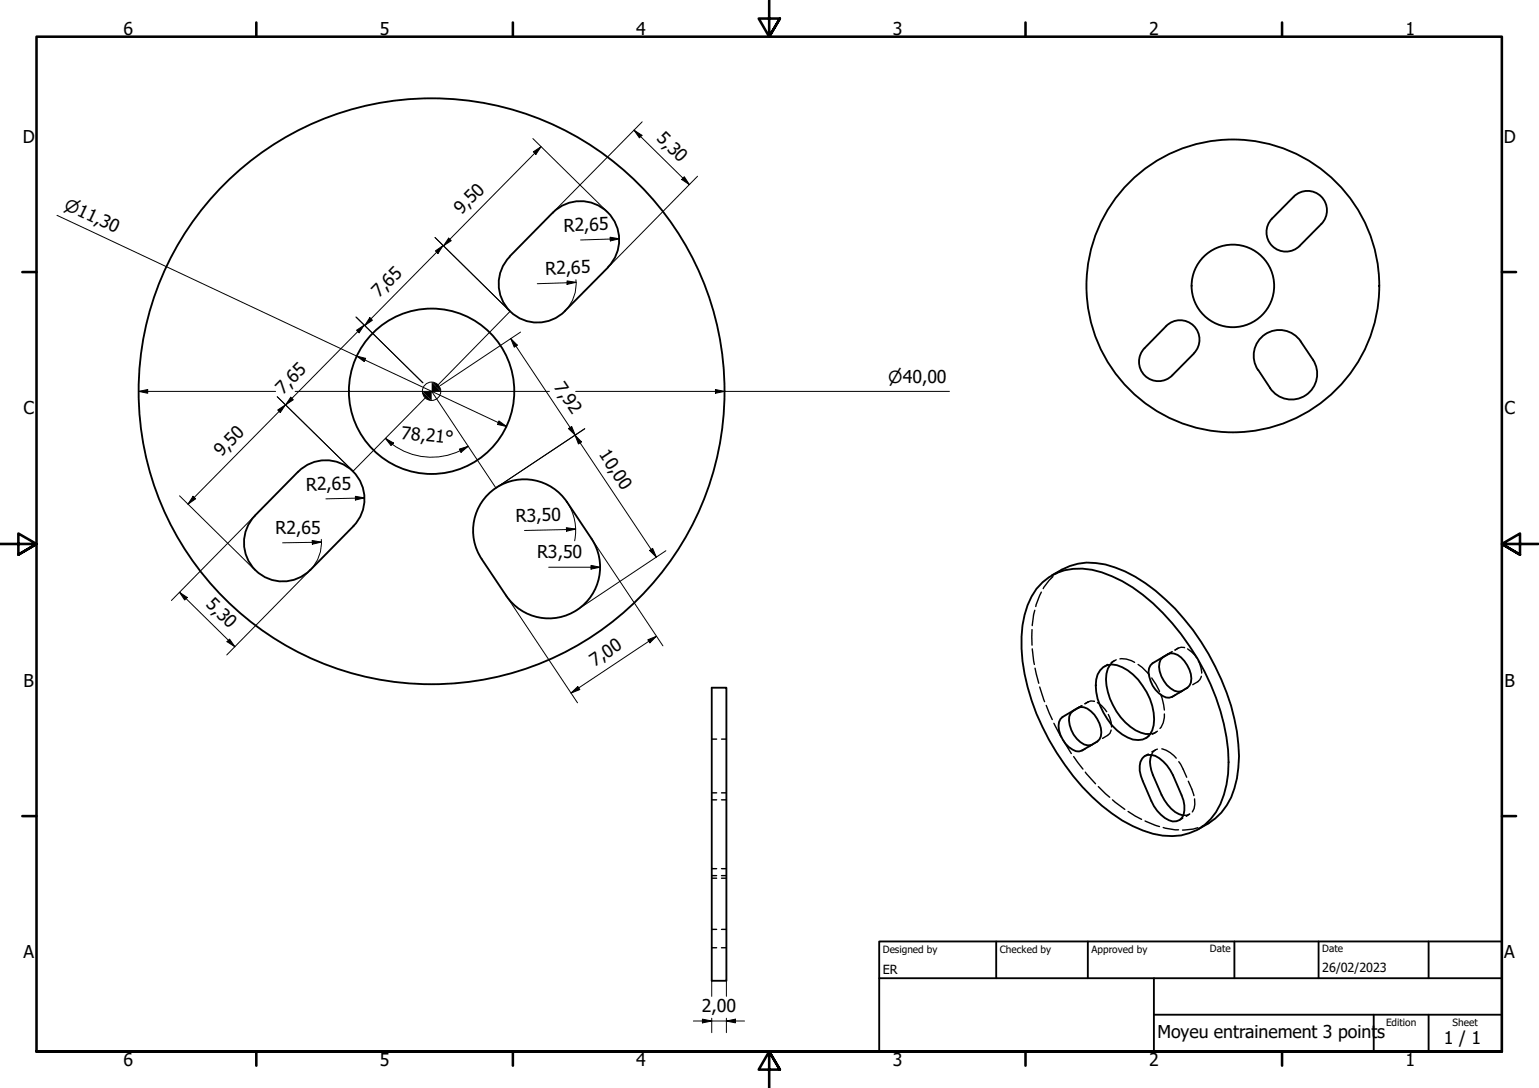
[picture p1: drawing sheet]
<svg xmlns="http://www.w3.org/2000/svg" width="420mm" height="297mm" viewBox="0 0 420 297" stroke-linecap="round" stroke-linejoin="round" font-family="sans-serif">
<!-- layer: Visible (ISO) -->
<g fill="none" stroke="#000" stroke-width=".51">
<path d="M150.9 58.1a10.6 10.6 0 0 1 15-.2 10.6 10.6 0 0 1 .1 15M150.9 58l-11.8 12M353.2 53.7a5.3 5.3 0 0 1 7.5-.1 5.3 5.3 0 0 1 0 7.5l-5.9 6a5.3 5.3 0 0 1-7.5 .1 5.3 5.3 0 0 1 0-7.5zM139.2 70.1a10.6 10.6 0 0 0 .1 14.9 10.6 10.6 0 0 0 15-.1l11.8-12M325.9 96.4a5.3 5.3 0 0 0 0-7.5 5.3 5.3 0 0 0-7.5 .1l-5.9 6a5.3 5.3 0 0 0 0 7.5 5.3 5.3 0 0 0 7.5 0l5.9-6M358.4 98.2a7 7 0 0 1-1.9 9.7 7 7 0 0 1-9.8-1.9M358.5 98.2l-3.4-5a7 7 0 0 0-9.7-1.9 7 7 0 0 0-2 9.7M343.5 101l3.3 5M154.8 137.1l6.7 10a14 14 0 0 1-3.9 19.4 14 14 0 0 1-19.4-3.9l-6.7-10a14 14 0 0 1 3.9-19.4 14 14 0 0 1 19.4 3.9M96.5 143.6a10.6 10.6 0 0 0-.1-14.9 10.6 10.6 0 0 0-15 .1l-11.8 11.9a10.6 10.6 0 0 0 .2 15 10.6 10.6 0 0 0 14.9-.1M96.5 143.6l-11.8 12M284.6 159a15 15 0 0 1 13.5-3.4 37.9 37.9 0 0 1 19.3 11.7 64.6 64.6 0 0 1 17.9 37.5 27.7 27.7 0 0 1-3.3 16.9 15 15 0 0 1-17.2 5.9 44.3 44.3 0 0 1-21.8-15.7 61.9 61.9 0 0 1-14.1-34.8 25.4 25.4 0 0 1 4.1-16.3z"/>
<path d="M287.1 157.1a17.5 17.5 0 0 1 17.3-2.2 48 48 0 0 1 21.3 17.1 61.9 61.9 0 0 1 12.6 34.4 23.5 23.5 0 0 1-4.9 15.5l-1.6 1.5-1.9 1.4-2.7 1.6M319.2 178.4l-1.7 1a3.6 3.6 0 0 0-.9 3.9 7.1 7.1 0 0 0 5 5.5h.9M194.3 187.8h4v80h-4zM290.1 195.8l4.2-2.5a3.1 3.1 0 0 1 3.6 .9 7.7 7.7 0 0 1 2.6 6.8l-.3 .9-.6 .5-4.2 2.5a3.1 3.1 0 0 1-3.6-1 7.7 7.7 0 0 1-2.7-6.7l.4-.9zM294.6 193.1l-1.7 1a3.3 3.3 0 0 0-.9 3.9 7.1 7.1 0 0 0 5 5.5l.9-.1M301.2 182.1a4.9 4.9 0 0 1 5.2 .1 16.7 16.7 0 0 1 8.6 15.8 4.3 4.3 0 0 1-5.7 3.9 14.9 14.9 0 0 1-8.9-9.2 12.3 12.3 0 0 1-.7-8.6l.7-1.1zM303.1 181.5a8.3 8.3 0 0 0-.6 7.4 16.4 16.4 0 0 0 8.9 11.1l1.3 .4h1.3M314.1 181.7l.5-.6 4.2-2.5a3.2 3.2 0 0 1 3.7 .9 7.8 7.8 0 0 1 2.6 6.9l-.4 .8-.5 .6-4.2 2.4a3.1 3.1 0 0 1-3.6-.9 7.9 7.9 0 0 1-2.7-6.8zM311.8 207.1a3.1 3.1 0 0 1 4.7-.1 11.5 11.5 0 0 1 3.7 4.6l2.4 5.5a7 7 0 0 1 .1 6.2 3.2 3.2 0 0 1-4.7 0 10.7 10.7 0 0 1-3.7-4.6l-2.3-5.5a6.5 6.5 0 0 1-.2-6.1zM314.3 206.1a6.8 6.8 0 0 0 .5 5.5 22.2 22.2 0 0 0 5 9.2l1.1 .9 2.1 .9"/>
<circle cx="336.6" cy="78.1" r="40"/>
<circle cx="336.6" cy="78.1" r="11.3"/>
<circle cx="117.8" cy="106.8" r="80"/>
<circle cx="117.8" cy="106.8" r="22.6"/>
</g>
<g fill="none" stroke="#000" stroke-width=".38">
<path d="M287.5 157.4l-1.1 1-1.6 2.3M289.9 155.5l-1.7 1.2M281.7 171.9v4.2M281.8 177.2l.6 4.2M282.5 166.6l-.7 4.2M284.3 161.7l-1.5 3.9M305.8 179.9a6.1 6.1 0 0 1 4 .9M319.8 178l-1 .6M320 177.9l-.8 .5M321.7 177l-1 .5M323.4 176.8a2.39 2.39 0 0 0-2.5 .7M324.2 177.2l1 .7 1.5 1.7"/>
<path d="M282.6 182.4l1 4.1M283.8 187.6l1.4 4M285.6 192.6l1.7 3.9M287.7 197.5l2 3.7M295.2 192.7l-.9 .6M295.4 192.6l-.8 .5M297.1 191.6l-.9 .5M298.8 191.5a2.39 2.39 0 0 0-2.6 .6M299.6 191.8a7.2 7.2 0 0 1 2.5 2.5M302.4 181.4l-.9 .6M302.6 195.1a7.1 7.1 0 0 1 .9 3.4M303.3 199.3l-.3 .9-2 1.4"/>
<path d="M304.3 180.3l-1 .6M304.7 180.1l-.8 .5-.8 .9M310.7 181.4l1.1 .8 2 2.1M314.5 185.1l2 3.7M315.6 199.9l-1 .6M316 199.6l-.8 .5-1.2 .3M316.9 189.7l1 4.2M317.9 194.9a5.3 5.3 0 0 1-1.2 4M320.9 189.7l-.9 .5M322.6 188.7l-.1 .1M322.8 188.6l-.9 .6M324.2 187.8l-1.5 .8"/>
<path d="M327.2 180.4a7.1 7.1 0 0 1 .8 3.4M328 184.6a3.1 3.1 0 0 1-2.4 2.3M194.3 216.5h1.3M194.3 201.8h1.3M194.3 218.4h1.3M197 216.5h1.3M197 201.8h1.3M197 218.4h1.3M290.3 202.1l2.2 3.6M293.1 206.6l2.6 3.4M296.3 210.8l2.8 3.2M296.4 204.4l-1 .5"/>
<path d="M298 203.4h-.1M298.2 203.3l-.9 .5M299.7 202.4l-1.6 .9M299.8 214.7l3.2 3M303.7 218.4l3.4 2.6M313.5 205.9l-.9 .5M313.7 201l-.9 .5M315.4 204.8l-.9 .5M316 204.5l-1.2 .8-.5 .8M317.2 204.5a6.6 6.6 0 0 1 3.9 2.5M321.8 207.9l.5 .7 1.7 3.6M324.4 213.3l1.5 3.9"/>
<path d="M326.1 218.1a5.1 5.1 0 0 1-.6 3.6M194.3 239.1h1.3M194.3 237.2h1.3M194.3 239.8h1.3M197 239.1h1.3M197 237.2h1.3M197 239.8h1.3M308 221.5l3.7 2.2M312.6 224.1l3.9 1.6M317.6 225.9l3.2 .7h1M322.9 223.4l-1 .6M324.7 222.3l-.9 .6"/>
<path d="M324.8 222.2l-.8 .4h-1M327 226l-1.3 .4-2.9 .2M329.9 224.8l-1.9 .9M194.3 253.7h1.3M194.3 258.7h1.3M197 253.7h1.3M197 258.7h1.3"/>
</g>
<!-- layer: Border (ISO) -->
<g fill="none" stroke="#000" stroke-width=".7">
<path d="M70 6.1v3.9M140 6.1v3.9M210 0v10l-2.9-4.9h5.8l-2.9 4.9 2.9-4.9M280 6.1v3.9M350 6.1v3.9M6.1 74.3h3.9M410 74.3h3.9M0 148.5h10l-5-2.8v5.7l5-2.9-5 2.9M420 148.5h-10l5-2.8v5.7l-5-2.9 5 2.9M6.1 222.8h3.9M410 222.8h3.9M10 287.1v-277.1h400v277.1h-400h400"/>
<path d="M70 287.1v3.8M140 287.1v3.8M212.9 292l-2.9-4.9 2.9 4.9h-5.8l2.9-4.9v9.9M280 287.1v3.8M350 287.1v3.8"/>
</g>
<!-- layer: Titre (ISO) -->
<path d="M240 257h170v30.1h-170zM272 257v10.1M297 257v10.1M337 257v10.1M360 257v10.1M390 257v10.1M240 267.1h170M315 277h95M315 267.1v20M375 277v10.1M390 277v10.1" fill="none" stroke="#000" stroke-width=".51"/>
<path d="M139.3 85l-42.9 43.6M117.9 106.9l17.5 26.3" fill="none" stroke="#000" stroke-width=".27"/>
<!-- layer: Cote (ISO) -->
<g fill="none" stroke="#000" stroke-width=".27">
<path d="M145.5 37.8l20.4 20.2M173.1 35.5l2.2 1.4-.7 .7zM173.1 35.5l15.1 14.9M175.3 33.3l-24.4 24.7M15.6 58.8l122.7 57.6M145.6 41.5l2.1-1.4-1.4 2zM147.7 40.1l-26.6 27M186.8 48.2l1.4 2.2-2.1-1.4zM190.4 48.1l-24.3 24.8M118.7 64.8l20.6 20.2M118.9 68.5l2.1-1.5-1.4 2.2zM121 67l-21.4 21.9"/>
<path d="M122.5 65l.7 .7-2.1 1.4zM154.8 76.7l2.5 .4-2.5 .5zM157.2 76.4a10.6 10.6 0 0 1-2.9 8.5M157.3 77.1l-10.6 .4M166.6 64.8l2.5 .4-2.5 .6zM169.1 65.2l-10.6 .3M97.2 86.5l18.2 18-18.1-17.9M97.3 97.2l2.5 .6-.4 .9zM97.3 90.2l2.1-1.4-1.4 2.1zM99.4 88.8l-48.1 48.9M101 86.7l.7 .7-2.1 1.5zM139.4 92.4l1.8 1.8-.8 .6z"/>
<path d="M139.4 92.4l17.6 26.4M142.1 90.7l-21.9 14.6M37.8 106.9l2.5-.6v1.1zM37.8 106.9h37.4M75.7 108.3l20.7 20.3M75.8 111.9l2.1-1.4-1.4 2.1zM79.4 108.4l.7 .7-2.1 1.4zM80.6 106.9h69.4M105.2 119.7l2.2 1.3-.7 .7zM105.2 119.7l1.9 1.6M136.2 114.9l2.1 1.5-2.5-.5zM155.2 117l.9-.6 .9 2.4z"/>
<path d="M157 118.8l1.7 1.8-.8 .6zM157 118.8l22.2 33.3M157.2 106.9h102M159.6 117l-24.2 16.2 24.2-16.1M195.3 106.3l2.5 .6-2.5 .5zM49 135.4l20.7 20.4M52.7 135.5l.7 .7-2.1 1.5zM97 135.5l2.5 .4-2.5 .6zM99.5 135.9l-10.5 .3M107.1 121.3a18.1 18.1 0 0 0 20.7 .5M125.4 122.6l2.4-.8-1.9 1.7zM154.8 137.1a14 14 0 0 1 2.1 10.5"/>
<path d="M69.6 140.8l-22.8 23.1M84.7 155.6l-22.8 23.2M85.2 147.6l2.6 .4-2.5 .6zM87.7 147.2a10.6 10.6 0 0 1-3 8.4M87.8 148l-10.6 .2M149.8 154.9h14M154.6 144.1l2.6 .3-2.5 .6zM157.2 144.4l-14 .4M161.4 154.4l2.4 .5-2.4 .5zM161.5 147.1l19.5 29.2M177.4 150.3l.8-.6 1 2.4zM181.8 150.4l-24.2 16.1"/>
<path d="M49 161.7l2.1 1.4-.7 .7zM49 161.7l15.1 14.9M62 175.2l.7-.7 1.4 2.1zM138.2 162.6l19.5 29.3M176.8 174.7l2.4-1-1.8 1.8zM179.2 173.7l-23.3 15.5M155.9 189.2l1.8-1.8 .6 .9zM189.3 278.8h14M191.8 278.2l2.5 .6-2.5 .5zM194.3 267.8v4.2M194.3 278v3.9M198.3 278.8l2.5-.6v1.1z"/>
<path d="M198.3 267.8v4.2M198.3 278v3.9"/>
<circle cx="117.8" cy="106.8" r="2.51"/>
</g>
<g fill="#000">
<path d="M173.1 35.5l2.2 1.4-.7 .7z" fill-rule="evenodd"/>
<path d="M145.6 41.5l2.1-1.4-1.4 2z" fill-rule="evenodd"/>
<path d="M186.8 48.2l1.4 2.2-2.1-1.4z" fill-rule="evenodd"/>
<path d="M118.9 68.5l2.1-1.5-1.4 2.2z" fill-rule="evenodd"/>
<path d="M122.5 65l.7 .7-2.1 1.4z" fill-rule="evenodd"/>
<path d="M154.8 76.7l2.5 .4-2.5 .5z" fill-rule="evenodd"/>
<path d="M166.6 64.8l2.5 .4-2.5 .6z" fill-rule="evenodd"/>
<path d="M97.3 90.2l2.1-1.4-1.4 2.1z" fill-rule="evenodd"/>
<path d="M97.3 97.2l2.5 .6-.4 .9z" fill-rule="evenodd"/>
<path d="M101 86.7l.7 .7-2.1 1.5z" fill-rule="evenodd"/>
<path d="M139.4 92.4l1.8 1.8-.8 .6z" fill-rule="evenodd"/>
<path d="M37.8 106.9l2.5-.6v1.1z" fill-rule="evenodd"/>
<path d="M75.8 111.9l2.1-1.4-1.4 2.1z" fill-rule="evenodd"/>
<path d="M79.4 108.4l.7 .7-2.1 1.4z" fill-rule="evenodd"/>
<path d="M115.3 106.9l2.6 2.4a2.49 2.49 0 0 1-2.6-2.4z" fill-rule="evenodd"/>
<path d="M117.9 104.3l2.4 2.6h-5l2.6 2.4z" fill-rule="evenodd"/>
<path d="M117.9 104.3a2.61 2.61 0 0 1 2.4 2.6z" fill-rule="evenodd"/>
<path d="M136.2 114.9l2.1 1.5-2.5-.5z" fill-rule="evenodd"/>
<path d="M155.2 117l.9-.6 .9 2.4z" fill-rule="evenodd"/>
<path d="M195.3 106.3l2.5 .6-2.5 .5z" fill-rule="evenodd"/>
<path d="M52.7 135.5l.7 .7-2.1 1.5z" fill-rule="evenodd"/>
<path d="M97 135.5l2.5 .4-2.5 .6z" fill-rule="evenodd"/>
<path d="M105.2 119.7l2.2 1.3-.7 .7z" fill-rule="evenodd"/>
<path d="M125.4 122.6l2.4-.8-1.9 1.7z" fill-rule="evenodd"/>
<path d="M157 118.8l1.7 1.8-.8 .6z" fill-rule="evenodd"/>
<path d="M85.2 147.6l2.6 .4-2.5 .6z" fill-rule="evenodd"/>
<path d="M154.6 144.1l2.6 .3-2.5 .6z" fill-rule="evenodd"/>
<path d="M161.4 154.4l2.4 .5-2.4 .5z" fill-rule="evenodd"/>
<path d="M177.4 150.3l.8-.6 1 2.4z" fill-rule="evenodd"/>
<path d="M49 161.7l2.1 1.4-.7 .7z" fill-rule="evenodd"/>
<path d="M62 175.2l.7-.7 1.4 2.1z" fill-rule="evenodd"/>
<path d="M176.8 174.7l2.4-1-1.8 1.8z" fill-rule="evenodd"/>
<path d="M155.9 189.2l1.8-1.8 .6 .9z" fill-rule="evenodd"/>
<path d="M191.8 278.2l2.5 .6-2.5 .5z" fill-rule="evenodd"/>
<path d="M198.3 278.8l2.5-.6v1.1z" fill-rule="evenodd"/>
</g>
<g font-size="4.8">
<text x="33.7" y="9.6">6</text>
<text x="103.7" y="9.6">5</text>
<text x="173.7" y="9.6">4</text>
<text x="243.7" y="9.6">3</text>
<text x="313.7" y="9.6">2</text>
<text x="383.7" y="9.6">1</text>
<text x="6.2" y="38.9">D</text>
<text x="179" y="38" transform="rotate(45 179 38)">5,30</text>
<text x="410.5" y="38.9">D</text>
<text x="126" y="58.7" transform="rotate(-45 126 58.7)">9,50</text>
<text x="153.9" y="63.2" transform="rotate(-2 153.9 63.2)">R2,65</text>
<text x="148.9" y="75" transform="rotate(-2 148.9 75)">R2,65</text>
<text x="103.5" y="81.5" transform="rotate(-45 103.5 81.5)">7,65</text>
<text x="77.3" y="107.8" transform="rotate(-45 77.3 107.8)">7,65</text>
<text x="151.1" y="105.6" transform="rotate(56 151.1 105.6)">7,92</text>
<text x="6.4" y="113.1">C</text>
<text x="410.7" y="113.1">C</text>
<text x="109.4" y="119.9" transform="rotate(5 109.4 119.9)">78,21°</text>
<text x="60.5" y="124.9" transform="rotate(-45 60.5 124.9)">9,50</text>
<text x="163.4" y="124.1" transform="rotate(56 163.4 124.1)">10,00</text>
<text x="83.6" y="134" transform="rotate(-2 83.6 134)">R2,65</text>
<text x="140.8" y="142.5" transform="rotate(-1 140.8 142.5)">R3,50</text>
<text x="75.2" y="145.8" transform="rotate(-1 75.2 145.8)">R2,65</text>
<text x="146.6" y="152.4">R3,50</text>
<text x="56" y="165.2" transform="rotate(45 56 165.2)">5,30</text>
<text x="162.4" y="182" transform="rotate(-34 162.4 182)">7,00</text>
<text x="6.4" y="187.4">B</text>
<text x="410.7" y="187.4">B</text>
<text x="6.4" y="261.7">A</text>
<text x="410.7" y="261.7">A</text>
<text x="191.6" y="276.3">2,00</text>
<text x="316" y="283.3">Moyeu entrainement 3 point</text>
<text x="376" y="283.3">s</text>
<text x="394.2" y="285">1 / 1</text>
<text x="33.7" y="290.9">6</text>
<text x="103.7" y="290.9">5</text>
<text x="173.7" y="290.9">4</text>
<text x="243.7" y="290.9">3</text>
<text x="313.7" y="290.9">2</text>
<text x="383.7" y="290.9">1</text>
</g>
<g font-size="4.6">
<text x="17.3" y="56.9" transform="rotate(25 17.3 56.9)">⌀11,30</text>
<text x="242.5" y="104.4">⌀40,00</text>
</g>
<g font-size="3.4">
<text x="241" y="266.1">ER</text>
<text x="361" y="265.5">26/02/2023</text>
</g>
<g font-size="2.7">
<text x="241" y="260.1">Designed by</text>
<text x="273" y="260.1">Checked by</text>
<text x="298" y="260.1">Approved by</text>
<text x="330.3" y="260">Date</text>
<text x="361" y="260">Date</text>
<text x="378.4" y="280.1">Edition</text>
<text x="396.6" y="280.1">Sheet</text>
</g>
</svg>
